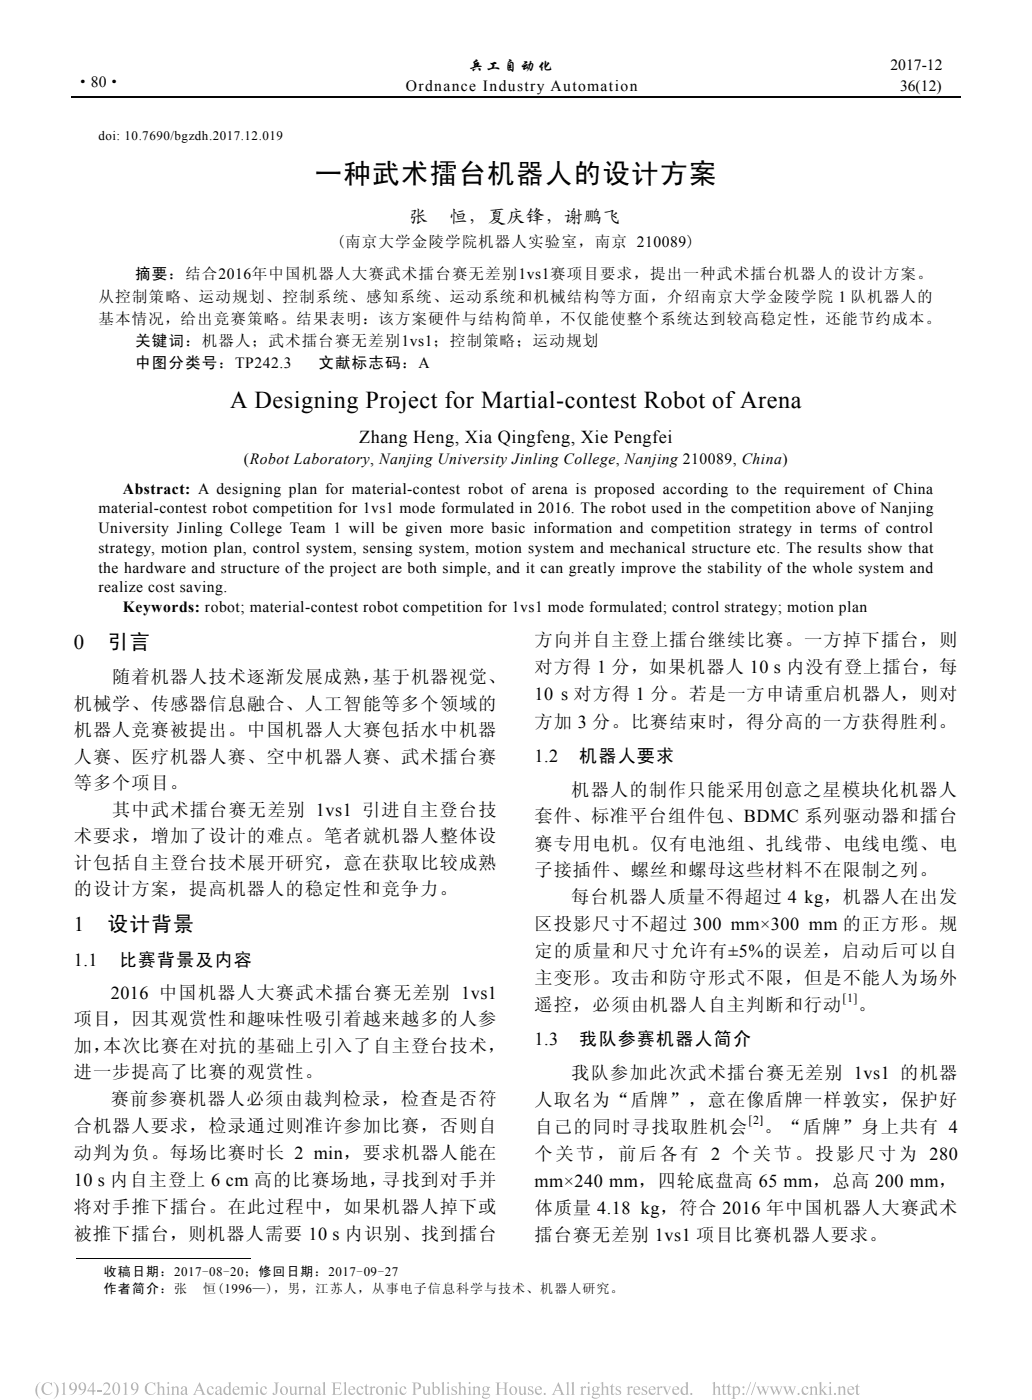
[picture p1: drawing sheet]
<svg xmlns="http://www.w3.org/2000/svg" width="210mm" height="285mm" viewBox="0 0 210 285" stroke-linecap="round" stroke-linejoin="round" font-family="sans-serif">
<path d="M14.5 19.8h181" fill="none" stroke="#000" stroke-width=".25"/>
<path d="M15.4 256.1h19.9M36.6 256.1h4M41.9 256.1h5.3" fill="none" stroke="#000" stroke-width=".2"/>
<path d="M35.3 256h1.3v.2h-1.3zM40.6 256h1.3v.2h-1.3zM47.2 256h1.3v.2h-1.3zM48.5 256h1.3v.2h-1.3zM49.8 256h1.3v.2h-1.3z" fill="#000"/>
<path d="M51.1 256.3h.9v.1h-.9z" fill="#fff"/>
<g fill="#b3b3b3">
<path d="M153.7 281.4h.1l-.8 2.6h-.2z" fill-rule="evenodd"/>
<path d="M8.9 281.7a1.78 1.78 0 0 1 1.5-.2l.1-.1 .1 .9a.92 .92 0 0 0-1.1-.7 .92 .92 0 0 0-.6 1.2 .98 .98 0 0 0 .6 1 .98 .98 0 0 0 1.2-.4 1.24 1.24 0 0 1-1.9 .3 1.24 1.24 0 0 1 .1-2z" fill-rule="evenodd"/>
<path d="M91 281.6a.2 .2 0 0 1 .4 0 .2 .2 0 0 1-.4 0zM90.8 282.5l.5-.2 .1 1.4 .2 .3h-.8l.2-.2 .1-.2-.1-1.1z" fill-rule="evenodd"/>
<path d="M12.5 281.7l.7-.3v2.3l.3 .3h-.9l.2-.2 .1-1.6-.1-.4z" fill-rule="evenodd"/>
<path d="M46.4 281.6l.5-.2v2.3l.3 .1-.6 .2v-.2a.74 .74 0 0 1-1 0 .74 .74 0 0 1-.1-1.1l.5-.4 .6 .1v-.7zM46 282.5a.75 .75 0 0 0-.2 .8 .75 .75 0 0 0 .6 .5l.2-.2v-.8a.38 .38 0 0 0-.2-.4 .38 .38 0 0 0-.4 .1z" fill-rule="evenodd"/>
<path d="M16.3 281.6a.86 .86 0 0 1 1.1 .1 .86 .86 0 0 1 .1 1 1.38 1.38 0 0 1-1.5 1.3 1.21 1.21 0 0 0 1.1-1.1 .78 .78 0 0 1-1.1-.2 .78 .78 0 0 1 .3-1.1zM16.4 281.7a.64 .64 0 0 0-.1 .8 .64 .64 0 0 0 .8 .3 .74 .74 0 0 0-.5-1.2z" fill-rule="evenodd"/>
<path d="M122.2 281.6l.5-.2v1.2a.55 .55 0 0 1 .7-.3 .55 .55 0 0 1 .4 .7v.8l.2 .2h-.8l.2-.2v-1a.35 .35 0 0 0-.3-.4 .35 .35 0 0 0-.4 .3v1.1l.3 .2h-.8l.2-.1v-.3v-1.8v-.2z" fill-rule="evenodd"/>
<path d="M115.1 281.6l.6-.2v2.2v.3l.3 .1h-.9l.3-.2v-.2v-1.8l-.1-.2z" fill-rule="evenodd"/>
<path d="M21.2 281.6a.77 .77 0 0 1 1.1 .2 .77 .77 0 0 1-.2 1.1l-.8 .8h.9l.3-.2-.1 .5h-1.5a3.1 3.1 0 0 0 1.2-1.9 .6 .6 0 0 0-.6-.4 .6 .6 0 0 0-.5 .4z" fill-rule="evenodd"/>
<path d="M23.2 281.7a.69 .69 0 0 1 .7-.2 .69 .69 0 0 1 .5 .7 1.37 1.37 0 0 1-.8 1.8 1.54 1.54 0 0 1-.4-2.3zM23.5 281.6a2.28 2.28 0 0 0 0 2.3h.1a1.76 1.76 0 0 0 .3-2.1z" fill-rule="evenodd"/>
<path d="M25 281.7l.7-.3v2.4l.3 .2h-.9l.3-.3v-1.5v-.4z" fill-rule="evenodd"/>
<path d="M89.7 281.6l.6-.2v2.3l.3 .3h-.9l.3-.2v-2.1z" fill-rule="evenodd"/>
<path d="M29.9 281.7a1.76 1.76 0 0 1 1.5-.2l.2-.1v.9a.9 .9 0 0 0-1.1-.7 .9 .9 0 0 0-.6 1.2 .96 .96 0 0 0 .6 1 .96 .96 0 0 0 1.2-.4 1.24 1.24 0 0 1-1.9 .3 1.24 1.24 0 0 1 .1-2z" fill-rule="evenodd"/>
<path d="M166.5 281.6l.6-.2v1.6l.6-.5-.1-.2h.7l-.9 .6 1 1.1h-.8l.1-.2-.6-.8v.8l.3 .2h-.9l.2-.1 .1-.3v-1.9z" fill-rule="evenodd"/>
<path d="M34.1 281.6a.18 .18 0 0 1 .3 0 .18 .18 0 0 1-.3 0zM33.8 282.5l.6-.2v1.4l.3 .3h-.9l.3-.2v-.2v-1.1z" fill-rule="evenodd"/>
<path d="M34.7 282.5l.6-.2v.3a.54 .54 0 0 1 .7-.4 .54 .54 0 0 1 .3 .7v.9l.3 .2h-.8l.2-.2v-1.1l-.2-.2-.5 .2v1.1l.3 .2h-.9l.3-.1v-.3v-1.1z" fill-rule="evenodd"/>
<path d="M36.9 282.5a.62 .62 0 0 1 .7-.3 .62 .62 0 0 1 .4 .7v.8l.3 .1-.4 .2-.2-.2a.51 .51 0 0 1-.9 .1 .51 .51 0 0 1 .4-.8l.5-.2v-.3a.32 .32 0 0 0-.4-.2 .32 .32 0 0 0-.2 .4h-.2zM37.1 283.3a.34 .34 0 0 0 .1 .5 .34 .34 0 0 0 .5-.2v-.6z" fill-rule="evenodd"/>
<path d="M139.4 281.6l.5-.2v2.3l.3 .1-.6 .2v-.2a.74 .74 0 0 1-1 0 .74 .74 0 0 1 0-1.1l.4-.4 .6 .1v-.7zM139 282.5a.77 .77 0 0 0 .5 1.3l.1-.2v-.8a.39 .39 0 0 0-.2-.4 .39 .39 0 0 0-.4 .1z" fill-rule="evenodd"/>
<path d="M40.6 281.4l.9 2.1 .4 .5h-1l.2-.2-.1-.6h-1l-.3 .6 .3 .2h-.8l.3-.3zM40.5 282l-.5 1h.9z" fill-rule="evenodd"/>
<path d="M44 282.4a.62 .62 0 0 1 .7-.1 .62 .62 0 0 1 .3 .6l.1 .9h.2l-.4 .2-.2-.2a.48 .48 0 0 1-.7 .2 .48 .48 0 0 1-.1-.7l.8-.4v-.3a.36 .36 0 0 0-.4-.2 .36 .36 0 0 0-.3 .4l-.1-.1zM44.1 283.3v.2l.1 .3 .5-.2v-.6z" fill-rule="evenodd"/>
<path d="M156.6 282.3h.7l-.2 .2 .5 1.1 .3-.9-.3-.4h.7l-.1 .2 .4 1 .4-1.1-.3-.1h.5l-.7 1.7-.5-1.1-.6 1.1-.6-1.5z" fill-rule="evenodd"/>
<path d="M14.4 281.6a.93 .93 0 0 1 1.2 .3 .93 .93 0 0 1 0 1.1 1.34 1.34 0 0 1-1.5 1 1.26 1.26 0 0 0 1.1-1.1 .77 .77 0 0 1-1.1-.2 .77 .77 0 0 1 .3-1.1zM14.7 281.6a.64 .64 0 0 0-.3 .9 .64 .64 0 0 0 .9 .2 .99 .99 0 0 0-.4-1.2z" fill-rule="evenodd"/>
<path d="M83.8 281.5h.9a.73 .73 0 0 1 1 .7 .73 .73 0 0 1-1.1 .6h-.1v.9l.3 .3h-1l.3-.2v-.3v-1.8zM84.5 281.7v1a.57 .57 0 0 0 .8-.5 .57 .57 0 0 0-.8-.5z" fill-rule="evenodd"/>
<path d="M31.8 281.6l.6-.2v1.2a.54 .54 0 0 1 .7-.3 .54 .54 0 0 1 .3 .7v.8l.3 .2h-.9l.3-.3v-.9a.35 .35 0 0 0-.3-.4 .35 .35 0 0 0-.4 .3v1.1l.3 .2h-.8l.2-.3v-2z" fill-rule="evenodd"/>
<path d="M53.2 282.5a.56 .56 0 0 1 .6-.3 .56 .56 0 0 1 .4 .5 .27 .27 0 0 1-.3 0 .27 .27 0 0 1-.1-.3 .6 .6 0 0 0-.6 .4 .6 .6 0 0 0 .2 .7 .55 .55 0 0 0 .5 .2 .55 .55 0 0 0 .5-.4 .76 .76 0 0 1-1 .7 .76 .76 0 0 1-.5-1.1z" fill-rule="evenodd"/>
<path d="M55.7 281.5h1.1l-.4 .3v1.3a.58 .58 0 0 1-.2 .8 .58 .58 0 0 1-.7-.2l.1-.1 .4 .3 .1-.1v-2z" fill-rule="evenodd"/>
<path d="M56.9 283.1a.85 .85 0 0 1 1.7 0 .85 .85 0 0 1-1.7 0zM57.5 282.4a.99 .99 0 0 0 .4 1.5 .85 .85 0 0 0 .3-.8 .85 .85 0 0 0-.6-.7z" fill-rule="evenodd"/>
<path d="M60.6 282.5l.6-.2v.3l.3-.3 .3 .1a.23 .23 0 0 1-.1 .2 .23 .23 0 0 1-.3-.1l-.2 .3v.9l.3 .3h-.9l.3-.2v-1.2z" fill-rule="evenodd"/>
<path d="M64.1 282.4a.62 .62 0 0 1 .7-.1 .62 .62 0 0 1 .4 .6v.9h.2l-.3 .2-.3-.2a.48 .48 0 0 1-.7 .2 .48 .48 0 0 1-.1-.7l.8-.4v-.3a.36 .36 0 0 0-.4-.2 .36 .36 0 0 0-.2 .4l-.2-.1zM64.2 283.3v.2l.2 .3 .4-.2v-.6z" fill-rule="evenodd"/>
<path d="M65.5 281.6l.6-.2v2.3l.3 .3h-.9l.3-.2v-2.1z" fill-rule="evenodd"/>
<path d="M69.8 281.6l.6-.2v2.2v.3l.3 .1h-.9l.3-.2v-.2v-1.8l-.1-.2z" fill-rule="evenodd"/>
<path d="M71.1 282.5a.67 .67 0 0 1 .7-.2 .67 .67 0 0 1 .5 .6h-1.2a.6 .6 0 0 0 .4 .8 .6 .6 0 0 0 .7-.4 .73 .73 0 0 1-.9 .7 .73 .73 0 0 1-.4-1.1zM71.3 282.5l-.2 .3h.8a.4 .4 0 0 0-.2-.4 .4 .4 0 0 0-.4 .1z" fill-rule="evenodd"/>
<path d="M72.8 282.5a.56 .56 0 0 1 .6-.3 .56 .56 0 0 1 .4 .5 .27 .27 0 0 1-.3 0 .27 .27 0 0 1-.1-.3 .6 .6 0 0 0-.6 .4 .6 .6 0 0 0 .2 .7 .55 .55 0 0 0 .5 .2 .55 .55 0 0 0 .5-.4 .76 .76 0 0 1-1 .7 .76 .76 0 0 1-.4-1.1z" fill-rule="evenodd"/>
<path d="M75.1 282.5l.6-.2v.3l.4-.3a.18 .18 0 0 1 .2 .1 .18 .18 0 0 1-.1 .2l-.3-.1-.2 .3v1l.3 .2h-.9l.2-.1 .1-.3-.1-1.1z" fill-rule="evenodd"/>
<path d="M76.4 283.1a.85 .85 0 0 1 1.7 0 .85 .85 0 0 1-1.7 0zM77 282.5a.86 .86 0 0 0 .5 1.4 .91 .91 0 0 0-.4-1.5z" fill-rule="evenodd"/>
<path d="M107.6 282.4l.8-.1v.5a.44 .44 0 0 0-.3-.4 .44 .44 0 0 0-.5 .2l.3 .3a.59 .59 0 0 1 .6 .8 .59 .59 0 0 1-.9 .2l-.2 .1v-.5a.48 .48 0 0 0 .4 .4 .48 .48 0 0 0 .5-.2l-.1-.3-.8-.5z" fill-rule="evenodd"/>
<path d="M80.5 281.6a.19 .19 0 0 1 .3 0 .19 .19 0 0 1-.3 0zM80.2 282.5l.6-.2v1.5l.3 .2h-.8l.2-.3v-1.1z" fill-rule="evenodd"/>
<path d="M137 282.5a.67 .67 0 0 1 .8-.2 .67 .67 0 0 1 .4 .6h-1.1a.6 .6 0 0 0 .3 .8 .6 .6 0 0 0 .8-.4 .74 .74 0 0 1-1 .7 .74 .74 0 0 1-.4-1.1zM137.2 282.5l-.1 .3h.7a.39 .39 0 0 0-.2-.4 .39 .39 0 0 0-.4 .1z" fill-rule="evenodd"/>
<path d="M47.6 282.5a.67 .67 0 0 1 .7-.2 .67 .67 0 0 1 .5 .6h-1.2a.6 .6 0 0 0 .4 .8 .6 .6 0 0 0 .7-.4 .74 .74 0 0 1-.9 .7 .74 .74 0 0 1-.5-1.1zM47.7 282.5l-.1 .3h.8a.39 .39 0 0 0-.2-.4 .39 .39 0 0 0-.5 .1z" fill-rule="evenodd"/>
<path d="M85.8 282.3h.6v1.1a.36 .36 0 0 0 .3 .4 .36 .36 0 0 0 .4-.2v-1.1l-.2-.2h.6v1.4l.2 .1-.6 .2v-.3a.54 .54 0 0 1-.6 .3 .54 .54 0 0 1-.4-.6v-1z" fill-rule="evenodd"/>
<path d="M87.7 281.6l.6-.2v1.2a.7 .7 0 0 1 1-.2 .7 .7 0 0 1 .2 1 .92 .92 0 0 1-1.5 .4v-2l-.1-.2zM88.3 282.7v1a.53 .53 0 0 0 .7 .1 .53 .53 0 0 0 .2-.6 .51 .51 0 0 0-.3-.6 .51 .51 0 0 0-.6 .1z" fill-rule="evenodd"/>
<path d="M27 281.6a.86 .86 0 0 1 1 .1 .86 .86 0 0 1 .2 1 1.38 1.38 0 0 1-1.5 1.3 1.21 1.21 0 0 0 1.1-1.1 .78 .78 0 0 1-1.1-.2 .78 .78 0 0 1 .3-1.1zM27.2 281.6a.65 .65 0 0 0-.2 .9 .65 .65 0 0 0 .8 .2 .95 .95 0 0 0-.4-1.2z" fill-rule="evenodd"/>
<path d="M10.9 281.4a1.91 1.91 0 0 1 0 3.4 2.47 2.47 0 0 0 0-3.4z" fill-rule="evenodd"/>
<path d="M92 282.4l.9-.1v.5a.47 .47 0 0 0-.3-.4 .47 .47 0 0 0-.5 .1l.3 .4a.59 .59 0 0 1 .5 .8 .59 .59 0 0 1-.9 .2l-.1 .1v-.5a.48 .48 0 0 0 .3 .4 .48 .48 0 0 0 .5-.2l-.1-.3-.7-.4v-.3z" fill-rule="evenodd"/>
<path d="M74.6 281.7v.6h.4v.1h-.4l.1 1.3 .1 .1 .3-.1a.39 .39 0 0 1-.5 .3 .39 .39 0 0 1-.3-.4v-1.2h-.3z" fill-rule="evenodd"/>
<path d="M95.4 281.6a.18 .18 0 0 1 .3 0 .18 .18 0 0 1-.3 0zM95.1 282.5l.6-.2v1.4l.3 .3h-.9l.3-.2v-.2v-1.1z" fill-rule="evenodd"/>
<path d="M103.6 283.1a.85 .85 0 0 1 1.7 0 .85 .85 0 0 1-1.7 0zM104.2 282.4a.99 .99 0 0 0 .3 1.5 .85 .85 0 0 0 .4-.8 .85 .85 0 0 0-.6-.7z" fill-rule="evenodd"/>
<path d="M144.9 281.6l.6-.2v1.2a.55 .55 0 0 1 .7-.3 .55 .55 0 0 1 .3 .7v.8l.3 .2h-.9l.3-.2v-1a.35 .35 0 0 0-.3-.4 .35 .35 0 0 0-.4 .3v1.1l.2 .2h-.8l.3-.2v-2.1z" fill-rule="evenodd"/>
<path d="M174.4 281.7l.1 .6h.4v.1h-.4v1.3l.2 .1 .2-.1a.38 .38 0 0 1-.4 .3 .38 .38 0 0 1-.3-.4v-1.2h-.3z" fill-rule="evenodd"/>
<path d="M100.8 281.5h1l-.3 .2v1h1.2v-1l-.4-.2h1.1l-.3 .1-.1 .3 .1 1.8 .3 .3h-1.1l.4-.2v-1h-1.2v1l.3 .2h-1l.3-.2v-.3v-1.8z" fill-rule="evenodd"/>
<path d="M58.7 282.3h.6v1.1a.36 .36 0 0 0 .3 .4 .36 .36 0 0 0 .4-.2v-1.1l-.2-.2h.5v1.4l.3 .1-.6 .2v-.3a.52 .52 0 0 1-.6 .3 .52 .52 0 0 1-.4-.6v-1z" fill-rule="evenodd"/>
<path d="M105.4 282.3h.5v1.1a.36 .36 0 0 0 .3 .4 .36 .36 0 0 0 .4-.2v-1.1l-.2-.2h.6v1.4l.2 .1-.6 .2v-.3a.52 .52 0 0 1-.6 .3 .52 .52 0 0 1-.3-.6l-.1-1z" fill-rule="evenodd"/>
<path d="M113.6 281.4l.9 2.1 .4 .5h-1l.3-.2-.2-.6h-1l-.3 .6 .3 .2h-.7l.3-.3zM113.5 282l-.5 1h.9z" fill-rule="evenodd"/>
<path d="M61.8 282.5l.6-.2v.3a.54 .54 0 0 1 .7-.4 .54 .54 0 0 1 .4 .7v.9l.2 .2h-.8l.2-.2v-.9v-.3l-.2-.1-.5 .2v1.1l.3 .2h-.8l.2-.2v-1.2z" fill-rule="evenodd"/>
<path d="M132.2 282.5a.67 .67 0 0 1 .8-.2 .67 .67 0 0 1 .4 .6h-1.1a.6 .6 0 0 0 .3 .8 .6 .6 0 0 0 .8-.4 .74 .74 0 0 1-1 .7 .74 .74 0 0 1-.4-1.1zM132.4 282.5l-.1 .3h.7a.39 .39 0 0 0-.2-.4 .39 .39 0 0 0-.4 .1z" fill-rule="evenodd"/>
<path d="M78.2 282.5l.6-.2v.3a.54 .54 0 0 1 .7-.4 .54 .54 0 0 1 .3 .7v.9l.3 .2h-.8l.2-.2v-.9l-.1-.3-.2-.1-.4 .2v1.1l.3 .2h-.9l.3-.2v-1.2z" fill-rule="evenodd"/>
<path d="M116.2 281.6l.5-.2v2.4l.3 .2h-.8l.2-.1v-.3v-1.9z" fill-rule="evenodd"/>
<path d="M151.1 282.5a.2 .2 0 0 1 .4 0 .2 .2 0 0 1-.4 0zM151 283.8a.25 .25 0 0 1 .5 0 .25 .25 0 0 1-.5 0z" fill-rule="evenodd"/>
<path d="M93.1 281.6l.6-.2v1.2a.54 .54 0 0 1 .7-.3 .54 .54 0 0 1 .3 .7l.1 .8 .2 .2h-.8l.2-.3v-.9a.35 .35 0 0 0-.3-.4 .35 .35 0 0 0-.4 .3v1.1l.3 .2h-.8l.2-.3v-2z" fill-rule="evenodd"/>
<path d="M18.9 281.4h.2v1.7h.3v.2h-.3v.7h-.3v-.7h-1v-.2zM18.8 281.8l-.8 1.3h.8z" fill-rule="evenodd"/>
<path d="M124.6 281.7v.6h.4v.1h-.4v1.3l.2 .1 .3-.1a.38 .38 0 0 1-.5 .3 .38 .38 0 0 1-.3-.4v-1.2h-.3z" fill-rule="evenodd"/>
<path d="M125.4 282.4l.9-.1v.5a.45 .45 0 0 0-.3-.4 .45 .45 0 0 0-.5 .1v.2l.3 .2a.59 .59 0 0 1 .5 .8 .59 .59 0 0 1-.9 .2l-.1 .1v-.5a.45 .45 0 0 0 .3 .4 .45 .45 0 0 0 .5-.2l-.1-.3-.7-.4v-.3z" fill-rule="evenodd"/>
<path d="M109.1 282.5a.67 .67 0 0 1 .7-.2 .67 .67 0 0 1 .5 .6h-1.2a.6 .6 0 0 0 .4 .8 .6 .6 0 0 0 .7-.4 .74 .74 0 0 1-.9 .7 .74 .74 0 0 1-.4-1.1zM109.3 282.5l-.2 .3h.8a.39 .39 0 0 0-.2-.4 .39 .39 0 0 0-.4 .1z" fill-rule="evenodd"/>
<path d="M48.9 282.5l.5-.2v.3a.55 .55 0 0 1 .5-.3 .55 .55 0 0 1 .5 .3 .53 .53 0 0 1 .7-.4 .53 .53 0 0 1 .4 .7v.9l.2 .2h-.8l.3-.2v-.9a.35 .35 0 0 0-.4-.4 .35 .35 0 0 0-.4 .3v1l.3 .2h-.8l.2-.2v-.9a.37 .37 0 0 0-.2-.4 .37 .37 0 0 0-.5 .2l.1 1.1 .2 .2h-.8l.2-.1v-.3v-1.1z" fill-rule="evenodd"/>
<path d="M129.1 282.5a.67 .67 0 0 1 .7-.2 .67 .67 0 0 1 .5 .6h-1.2a.6 .6 0 0 0 .4 .8 .6 .6 0 0 0 .7-.4 .73 .73 0 0 1-.9 .7 .73 .73 0 0 1-.4-1.1zM129.3 282.5l-.2 .3h.8a.4 .4 0 0 0-.2-.4 .4 .4 0 0 0-.4 .1z" fill-rule="evenodd"/>
<path d="M130.7 282.4l.9-.1v.5a.44 .44 0 0 0-.3-.4 .44 .44 0 0 0-.5 .2l.3 .3a.59 .59 0 0 1 .5 .8 .59 .59 0 0 1-.9 .2l-.1 .1v-.5a.48 .48 0 0 0 .3 .4 .48 .48 0 0 0 .5-.2v-.3l-.8-.5z" fill-rule="evenodd"/>
<path d="M96.1 282.5l.5-.2v.3a.54 .54 0 0 1 .7-.4 .54 .54 0 0 1 .3 .7l.1 .9 .2 .2h-.8l.2-.2v-1.1l-.2-.2-.5 .2v1.1l.3 .2h-.8l.2-.1v-.3v-1.1z" fill-rule="evenodd"/>
<path d="M133.5 282.5l.6-.2v.3l.4-.3a.18 .18 0 0 1 .3 .1 .18 .18 0 0 1-.2 .2l-.3-.1-.2 .3v1l.3 .2h-.9l.3-.1v-.3v-1.1z" fill-rule="evenodd"/>
<path d="M148.8 282.5l.6-.2v.3a.62 .62 0 0 1 .8-.3 .62 .62 0 0 1 .4 .8 .76 .76 0 0 1-.3 .8 .76 .76 0 0 1-.9 0v.6l.3 .3h-.9l.3-.2v-2zM149.6 282.6l-.2 .1v.7a.44 .44 0 0 0 .4 .5 .44 .44 0 0 0 .5-.5 .57 .57 0 0 0 0-.7 .57 .57 0 0 0-.7-.1z" fill-rule="evenodd"/>
<path d="M81.5 282.5a.56 .56 0 0 1 .6-.3 .56 .56 0 0 1 .5 .5 .27 .27 0 0 1-.3 0 .27 .27 0 0 1-.1-.3 .6 .6 0 0 0-.6 .4 .6 .6 0 0 0 .1 .7 .55 .55 0 0 0 .6 .2 .55 .55 0 0 0 .4-.4 .76 .76 0 0 1-.9 .7 .76 .76 0 0 1-.5-1.1z" fill-rule="evenodd"/>
<path d="M19.7 283h1v.3h-1z" fill-rule="evenodd"/>
<path d="M120.7 282.4l.5-.1 .9 .1-.1 .1h-.3a.68 .68 0 0 1-.1 .8 .68 .68 0 0 1-.8 .2v.1l.2 .1a.75 .75 0 0 1 1.1 .6 .93 .93 0 0 1-.8 .5 .93 .93 0 0 1-.9-.5l.3-.3-.2-.3 .3-.3-.3-.4zM120.9 282.4a.49 .49 0 0 0-.1 .7 .49 .49 0 0 0 .6 .1 .5 .5 0 0 0 .1-.6 .5 .5 0 0 0-.6-.2zM120.8 284l-.2 .2a.72 .72 0 0 0 .7 .4 .72 .72 0 0 0 .6-.5z" fill-rule="evenodd"/>
<path d="M52.1 281.6a.2 .2 0 0 1 .4 0 .2 .2 0 0 1-.4 0zM51.9 282.5l.6-.2v1.5l.2 .2h-.8l.2-.3v-1.1z" fill-rule="evenodd"/>
<path d="M98.4 282.4l.4-.1 .9 .1-.3 .1a.68 .68 0 0 1-.1 .8 .68 .68 0 0 1-.8 .2l-.1 .1 .2 .1a.72 .72 0 0 1 1.1 .6 .9 .9 0 0 1-.8 .5 .9 .9 0 0 1-.8-.5l.3-.3-.2-.4 .3-.2-.3-.4zM98.6 282.4a.49 .49 0 0 0-.1 .7 .49 .49 0 0 0 .6 .1 .5 .5 0 0 0 .1-.6 .5 .5 0 0 0-.6-.2zM98.5 284l-.2 .2a.73 .73 0 0 0 .7 .4 .73 .73 0 0 0 .6-.5z" fill-rule="evenodd"/>
<path d="M147.3 281.7l.1 .6h.3v.1h-.3v1.3l.1 .1 .3-.1a.38 .38 0 0 1-.4 .3 .38 .38 0 0 1-.3-.4v-1.2h-.3z" fill-rule="evenodd"/>
<path d="M148.3 281.7l.1 .6h.4v.1h-.4v1.3l.2 .1 .2-.1a.38 .38 0 0 1-.4 .3 .38 .38 0 0 1-.3-.4v-1.2h-.3z" fill-rule="evenodd"/>
<path d="M134.8 282.3h.8l-.2 .2 .4 1.1 .4-1.2-.2-.1h.6l-.9 1.7-.7-1.5z" fill-rule="evenodd"/>
<path d="M170.4 282.5l.6-.2v.3a.54 .54 0 0 1 .6-.4 .54 .54 0 0 1 .4 .7v.9l.2 .2h-.8l.3-.2v-.9l-.1-.3-.2-.1-.4 .2v1.1l.2 .2h-.8l.2-.2v-1.2z" fill-rule="evenodd"/>
<path d="M152.7 281.4h.1l-.9 2.6h-.1z" fill-rule="evenodd"/>
<path d="M7.8 281.7l.4-.3a2.47 2.47 0 0 0 0 3.4 1.93 1.93 0 0 1-.4-3.1z" fill-rule="evenodd"/>
<path d="M153.8 282.3h.8l-.2 .2 .4 1.1 .4-.9-.3-.4h.7l-.2 .2 .5 1 .3-1.1-.2-.1h.5l-.2 .3-.5 1.4-.5-1.1-.6 1.1-.6-1.5z" fill-rule="evenodd"/>
<path d="M42.3 282.5a.59 .59 0 0 1 .7-.3 .59 .59 0 0 1 .4 .5 .29 .29 0 0 1-.3 0 .29 .29 0 0 1-.1-.3 .6 .6 0 0 0-.6 .4 .6 .6 0 0 0 .1 .7 .55 .55 0 0 0 .6 .2 .55 .55 0 0 0 .4-.4 .76 .76 0 0 1-.9 .7 .76 .76 0 0 1-.5-1.1z" fill-rule="evenodd"/>
<path d="M159.3 282.3h.7l-.1 .3 .4 1 .4-.9-.4-.4h.7l-.1 .3 .4 .9 .4-1-.2-.2h.5l-.3 .3-.4 1.4-.6-1.1-.6 1.1z" fill-rule="evenodd"/>
<path d="M67.5 281.5h1.9v.5l-.2-.3-1-.1v1h.8l.1-.3v.8l-.2-.3-.7-.1v1.1l.1 .1a.9 .9 0 0 0 1.2-.6l-.1 .7h-1.9l.2-.1 .1-.4v-1.8z" fill-rule="evenodd"/>
<path d="M163.3 282.5a.59 .59 0 0 1 .7-.3 .59 .59 0 0 1 .4 .5 .29 .29 0 0 1-.3 0 .29 .29 0 0 1-.1-.3 .6 .6 0 0 0-.6 .4 .6 .6 0 0 0 .1 .7 .55 .55 0 0 0 .6 .2 .55 .55 0 0 0 .4-.4 .76 .76 0 0 1-.9 .7 .76 .76 0 0 1-.5-1.1z" fill-rule="evenodd"/>
<path d="M164.6 282.5l.6-.2v.3a.54 .54 0 0 1 .7-.4 .54 .54 0 0 1 .3 .7v.9l.3 .2h-.8l.2-.2v-1.1l-.2-.2-.5 .2v1.1l.3 .2h-.9l.3-.1v-.3v-1.1z" fill-rule="evenodd"/>
<path d="M127.5 282.5l.6-.2v.3l.2-.3h.3a.2 .2 0 0 1 0 .3 .2 .2 0 0 1-.3-.1l-.2 .3v.9l.3 .3h-.9l.2-.2v-1.2z" fill-rule="evenodd"/>
<path d="M168.7 281.6a.2 .2 0 0 1 .4 0 .2 .2 0 0 1-.4 0zM168.5 282.5l.6-.2v1.4l.3 .3h-.9l.3-.2v-.2v-1.1z" fill-rule="evenodd"/>
<path d="M118 282.5l.6-.2v.3l.4-.3a.18 .18 0 0 1 .2 .1 .18 .18 0 0 1-.1 .2l-.3-.1-.2 .3v1l.3 .2h-.9l.2-.1 .1-.3-.1-1.1z" fill-rule="evenodd"/>
<path d="M172.6 282.5a.67 .67 0 0 1 .8-.2 .67 .67 0 0 1 .4 .6h-1.2a.6 .6 0 0 0 .4 .8 .6 .6 0 0 0 .8-.4 .73 .73 0 0 1-1 .7 .73 .73 0 0 1-.4-1.1zM172.8 282.5l-.2 .3h.9a.4 .4 0 0 0-.3-.4 .4 .4 0 0 0-.4 .1z" fill-rule="evenodd"/>
<path d="M119.6 281.6a.2 .2 0 0 1 .4 0 .2 .2 0 0 1-.4 0zM119.3 282.5l.6-.2v1.4l.3 .3h-.8l.2-.2v-1.2z" fill-rule="evenodd"/>
<circle cx="162.5" cy="283.8" r=".22"/>
<circle cx="169.9" cy="283.8" r=".22"/>
<circle cx="110.8" cy="283.8" r=".22"/>
<circle cx="140.7" cy="283.8" r=".22"/>
</g>
<text font-size="5.7" x="64" y="37.2">一种武术擂台机器人的设计方案</text>
<text font-size="4.9" x="46.8" y="83">A Designing Project for Martial-contest Robot of Arena</text>
<g font-size="4.2">
<text x="15" y="132.1">0</text>
<text x="21.9" y="132.1">引言</text>
<text x="15" y="189.6">1</text>
<text x="21.9" y="189.6">设计背景</text>
</g>
<g font-size="3.7">
<text x="83.4" y="45.5">张</text>
<text x="91.4" y="45.5">恒，夏庆锋，谢鹏飞</text>
<text x="73.1" y="90.2">Zhang Heng, Xia Qingfeng, Xie Pengfei</text>
<text x="108.8" y="131.6">方向并自主登上擂台继续比赛。一方掉下擂台，则</text>
<text x="108.8" y="137.1">对方得 1 分，如果机器人 10 s 内没有登上擂台，每</text>
<text x="22.8" y="139.1">随着机器人技术逐渐发展成熟，基于机器视觉、</text>
<text x="108.8" y="142.6">10 s 对方得 1 分。若是一方申请重启机器人，则对</text>
<text x="15" y="144.5">机械学、传感器信息融合、人工智能等多个领域的</text>
<text x="15" y="149.9">机器人竞赛被提出。中国机器人大赛包括水中机器</text>
<text x="108.8" y="148.1">方加 3 分。比赛结束时，得分高的一方获得胜利。</text>
<text x="15" y="155.3">人赛、医疗机器人赛、空中机器人赛、武术擂台赛</text>
<text x="108.8" y="155.1">1.2</text>
<text x="117.9" y="155.1">机器人要求</text>
<text x="15" y="160.7">等多个项目。</text>
<text x="116.2" y="162">机器人的制作只能采用创意之星模块化机器人</text>
<text x="22.8" y="166.1">其中武术擂台赛无差别 1vs1 引进自主登台技</text>
<text x="108.8" y="167.5">套件、标准平台组件包、BDMC 系列驱动器和擂台</text>
<text x="15" y="171.5">术要求，增加了设计的难点。笔者就机器人整体设</text>
<text x="108.8" y="173">赛专用电机。仅有电池组、扎线带、电线电缆、电</text>
<text x="15" y="176.8">计包括自主登台技术展开研究，意在获取比较成熟</text>
<text x="108.8" y="178.4">子接插件、螺丝和螺母这些材料不在限制之列。</text>
<text x="15" y="182.2">的设计方案，提高机器人的稳定性和竞争力。</text>
<text x="116.2" y="183.9">每台机器人质量不得超过 4 kg，机器人在出发</text>
<text x="108.8" y="189.4">区投影尺寸不超过 300 mm×300 mm 的正方形。规</text>
<text x="15" y="196.6">1.1</text>
<text x="24.1" y="196.6">比赛背景及内容</text>
<text x="108.8" y="194.9">定的质量和尺寸允许有±5%的误差，启动后可以自</text>
<text x="22.5" y="203.4">2016 中国机器人大赛武术擂台赛无差别 1vs1</text>
<text x="108.8" y="200.4">主变形。攻击和防守形式不限，但是不能人为场外</text>
<text x="15" y="208.8">项目，因其观赏性和趣味性吸引着越来越多的人参</text>
<text x="108.8" y="205.9">遥控，必须由机器人自主判断和行动</text>
<text x="174.6" y="205.9">。</text>
<text x="15" y="214.2">加，本次比赛在对抗的基础上引入了自主登台技术，</text>
<text x="108.8" y="212.7">1.3</text>
<text x="117.9" y="212.7">我队参赛机器人简介</text>
<text x="15" y="219.5">进一步提高了比赛的观赏性。</text>
<text x="116.2" y="219.7">我队参加此次武术擂台赛无差别 1vs1 的机器</text>
<text x="22.5" y="224.9">赛前参赛机器人必须由裁判检录，检查是否符</text>
<text x="108.8" y="225.2">人取名为“盾牌”，意在像盾牌一样敦实，保护好</text>
<text x="15" y="230.4">合机器人要求，检录通过则准许参加比赛，否则自</text>
<text x="108.8" y="230.7">自己的同时寻找取胜机会</text>
<text x="155.5" y="230.7">。“盾牌”身上共有 4</text>
<text x="15" y="235.9">动判为负。每场比赛时长 2 min，要求机器人能在</text>
<text x="108.8" y="236.1">个关节，前后各有 2 个关节。投影尺寸为 280</text>
<text x="15" y="241.5">10 s 内自主登上 6 cm 高的比赛场地，寻找到对手并</text>
<text x="108.8" y="241.6">mm×240 mm，四轮底盘高 65 mm，总高 200 mm，</text>
<text x="15" y="247">将对手推下擂台。在此过程中，如果机器人掉下或</text>
<text x="108.8" y="247.1">体质量 4.18 kg，符合 2016 年中国机器人大赛武术</text>
<text x="15" y="252.5">被推下擂台，则机器人需要 10 s 内识别、找到擂台</text>
<text x="108.8" y="252.6">擂台赛无差别 1vs1 项目比赛机器人要求。</text>
</g>
<g font-size="3.2">
<text x="15.3" y="17.6">·80·</text>
<text x="95.3" y="14.3">兵工自动化</text>
<text x="181.2" y="14.3">2017-12</text>
<text x="82.6" y="18.6">Ordnance Industry Automation</text>
<text x="183.1" y="18.6">36(12)</text>
<text x="68.5" y="50.2">(南京大学金陵学院机器人实验室，南京 210089)</text>
<text x="27.5" y="56.9">摘要：结合2016年中国机器人大赛武术擂台赛无差别1vs1赛项目要求，提出一种武术擂台机器人的设计方案。</text>
<text x="20" y="61.4">从控制策略、运动规划、控制系统、感知系统、运动系统和机械结构等方面，介绍南京大学金陵学院 1 队机器人的</text>
<text x="20" y="65.9">基本情况，给出竞赛策略。结果表明：该方案硬件与结构简单，不仅能使整个系统达到较高稳定性，还能节约成本。</text>
<text x="27.5" y="70.5">关键词：机器人；武术擂台赛无差别1vs1；控制策略；运动规划</text>
<text x="27.5" y="75">中图分类号：TP242.3</text>
<text x="64.8" y="75">文献标志码：A</text>
<text x="49.6" y="94.4">(Robot Laboratory, Nanjing University Jinling College, Nanjing 210089, China)</text>
<text x="25" y="100.5">Abstract: A designing plan for material-contest robot of arena is proposed according to the requirement of China</text>
<text x="20" y="104.5">material-contest robot competition for 1vs1 mode formulated in 2016. The robot used in the competition above of Nanjing</text>
<text x="20" y="108.5">University Jinling College Team 1 will be given more basic information and competition strategy in terms of control</text>
<text x="20" y="112.6">strategy, motion plan, control system, sensing system, motion system and mechanical structure etc. The results show that</text>
<text x="20" y="116.6">the hardware and structure of the project are both simple, and it can greatly improve the stability of the whole system and</text>
<text x="20" y="120.6">realize cost saving.</text>
<text x="25" y="124.6">Keywords: robot; material-contest robot competition for 1vs1 mode formulated; control strategy; motion plan</text>
</g>
<g font-size="2.6">
<text x="20" y="28.5">doi: 10.7690/bgzdh.2017.12.019</text>
<text x="21.1" y="259.8">收稿日期：2017-08-20；修回日期：2017-09-27</text>
<text x="21.1" y="263.3">作者简介：张</text>
<text x="41.4" y="263.3">恒(1996—)，男，江苏人，从事电子信息科学与技术、机器人研究。</text>
</g>
<g font-size="2.5">
<text x="171.4" y="204.1">[1]</text>
<text x="152.3" y="228.9">[2]</text>
</g>
</svg>
